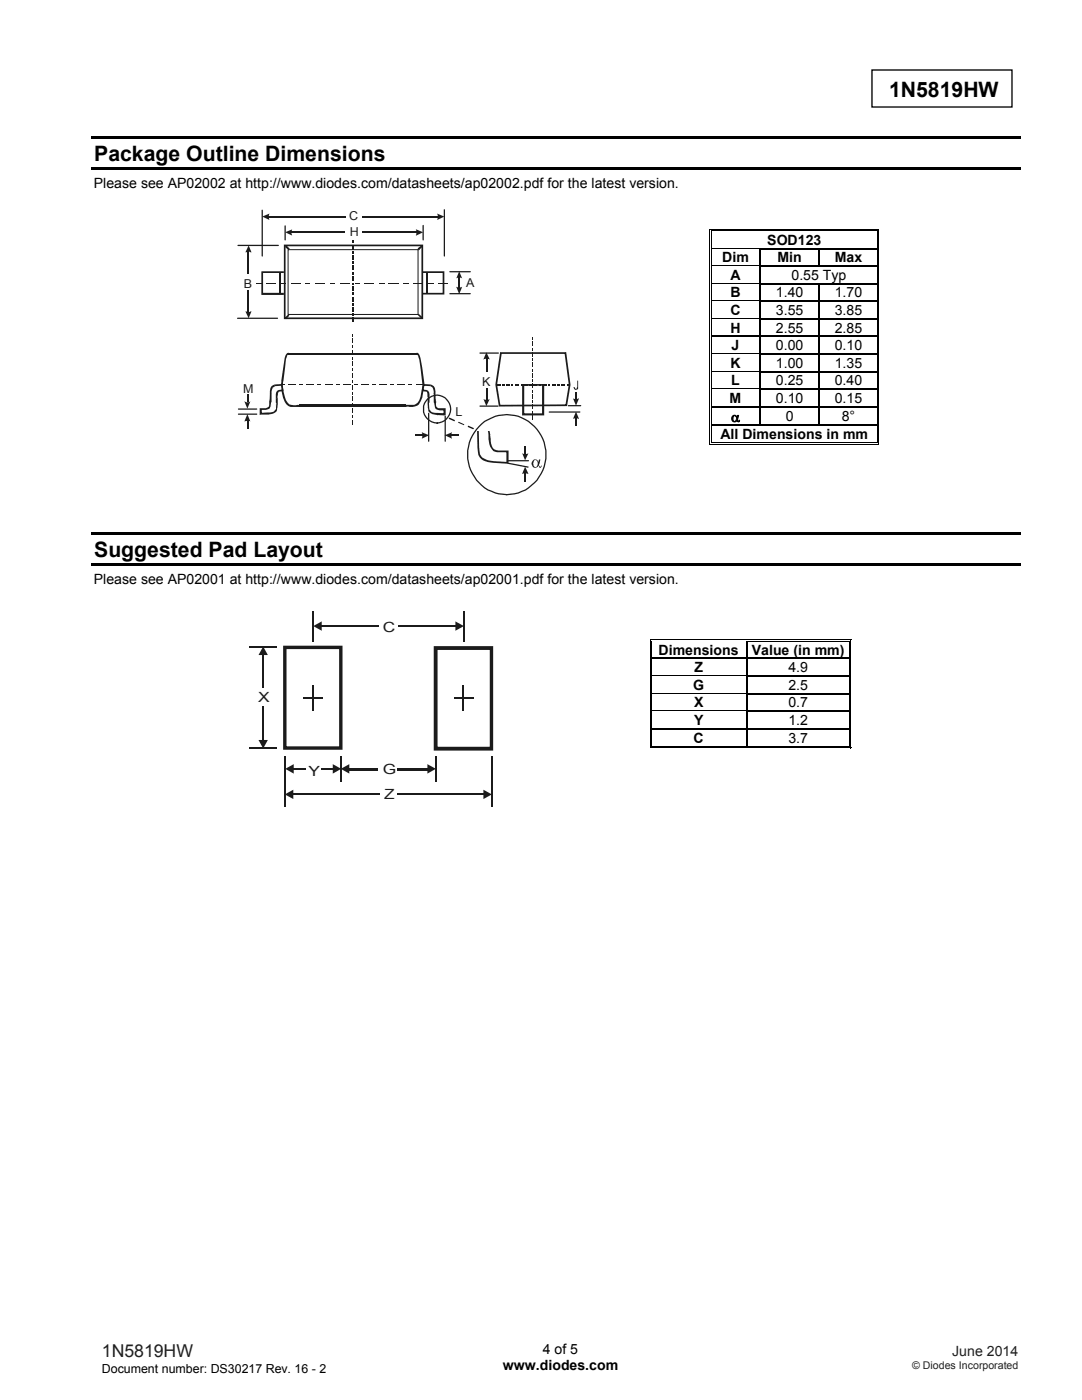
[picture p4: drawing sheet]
<svg xmlns="http://www.w3.org/2000/svg" width="216mm" height="279mm" viewBox="0 0 216 279" stroke-linecap="round" stroke-linejoin="round" font-family="sans-serif">
<path d="M174 14h27.9v7.4h-27.9z" fill="none" stroke="#000" stroke-width=".26"/>
<path d="M18.3 27.2h185.4v.5h-185.4zM18.3 33.3h185.4v.5h-185.4zM18.3 106.3h185.4v.5h-185.4zM18.3 112.4h185.4v.5h-185.4z" fill="#000"/>
<g fill="#fff">
<path d="M142.1 46.2h32.8v3.3h-32.8z"/>
<path d="M142.2 46.2h32.6v3.3h-32.6z"/>
</g>
<path d="M141.6 45.7h.2v.5h-.2zM141.6 45.7h.5v.1h-.5zM141.9 46h.2v.2h-.2z" fill="#000"/>
<path d="M142.1 45.8h32.8M142.1 46.1h32.8" fill="none" stroke="#000" stroke-width=".2"/>
<path d="M142.1 46.2h32.8z" fill="#fff"/>
<path d="M174.9 45.7h.5v.1h-.5zM174.9 46h.2v.2h-.2zM175.3 45.7h.1v.5h-.1z" fill="#000"/>
<path d="M141.7 46.2v3.3M142 46.2v3.3M175 46.2v3.3M175.3 46.2v3.3" fill="none" stroke="#000" stroke-width=".2"/>
<g fill="#fff">
<path d="M142.1 49.7h9.5v3.3h-9.5z"/>
<path d="M142.2 49.7h9.2v3.3h-9.2z"/>
</g>
<path d="M141.6 49.5h.2v.2h-.2zM141.9 49.5h.2v.2h-.2z" fill="#000"/>
<path d="M142.1 49.6h9.5" fill="none" stroke="#000" stroke-width=".25"/>
<path d="M142.1 49.7h9.5z" fill="#fff"/>
<path d="M151.6 49.5h.2v.2h-.2zM163.3 49.5h.3v.2h-.3zM174.9 49.5h.2v.2h-.2zM175.3 49.5h.1v.2h-.1z" fill="#000"/>
<path d="M151.7 49.7v3.3M151.8 49.6h11.5M163.4 49.7v3.3M163.6 49.6h11.3" fill="none" stroke="#000" stroke-width=".25"/>
<path d="M141.7 49.7v3.3M142 49.7v3.3M175 49.7v3.3M175.3 49.7v3.3" fill="none" stroke="#000" stroke-width=".2"/>
<g fill="#fff">
<path d="M142.1 53.2h9.5v3.3h-9.5z"/>
<path d="M142.2 53.2h9.2v3.3h-9.2z"/>
</g>
<path d="M141.6 53h.2v.2h-.2zM141.9 53h.2v.2h-.2z" fill="#000"/>
<path d="M142.1 53.1h9.5" fill="none" stroke="#000" stroke-width=".25"/>
<path d="M142.1 53.2h9.5z" fill="#fff"/>
<path d="M151.6 53h.2v.2h-.2zM174.9 53h.2v.2h-.2zM175.3 53h.1v.2h-.1z" fill="#000"/>
<path d="M151.7 53.2v3.3M151.8 53.1h23.1" fill="none" stroke="#000" stroke-width=".25"/>
<path d="M141.7 53.2v3.3M142 53.2v3.3M175 53.2v3.3M175.3 53.2v3.3" fill="none" stroke="#000" stroke-width=".2"/>
<g fill="#fff">
<path d="M142.1 56.7h9.5v3.3h-9.5z"/>
<path d="M142.2 56.7h9.2v3.3h-9.2z"/>
</g>
<path d="M141.6 56.5h.2v.2h-.2zM141.9 56.5h.2v.2h-.2z" fill="#000"/>
<path d="M142.1 56.6h9.5" fill="none" stroke="#000" stroke-width=".25"/>
<path d="M142.1 56.7h9.5z" fill="#fff"/>
<path d="M151.6 56.5h.2v.2h-.2zM163.3 56.5h.3v.2h-.3zM174.9 56.5h.2v.2h-.2zM175.3 56.5h.1v.2h-.1z" fill="#000"/>
<path d="M151.7 56.7v3.3M151.8 56.6h11.5M163.4 56.7v3.3M163.6 56.6h11.3" fill="none" stroke="#000" stroke-width=".25"/>
<path d="M141.7 56.7v3.3M142 56.7v3.3M175 56.7v3.3M175.3 56.7v3.3" fill="none" stroke="#000" stroke-width=".2"/>
<g fill="#fff">
<path d="M142.1 60.3h9.5v3.2h-9.5z"/>
<path d="M142.2 60.3h9.2v3.2h-9.2z"/>
</g>
<path d="M141.6 60h.2v.3h-.2zM141.9 60h.2v.3h-.2z" fill="#000"/>
<path d="M142.1 60.1h9.5" fill="none" stroke="#000" stroke-width=".25"/>
<path d="M142.1 60.2l9.5 .1z" fill="#fff"/>
<path d="M151.6 60h.2v.3h-.2zM163.3 60h.3v.3h-.3zM174.9 60h.2v.3h-.2zM175.3 60h.1v.3h-.1z" fill="#000"/>
<path d="M151.7 60.3v3.2M151.8 60.1h11.5M163.4 60.3v3.2M163.6 60.1h11.3" fill="none" stroke="#000" stroke-width=".25"/>
<path d="M141.7 60.3v3.2M142 60.3v3.2M175 60.3v3.2M175.3 60.3v3.2" fill="none" stroke="#000" stroke-width=".2"/>
<g fill="#fff">
<path d="M142.1 63.8h9.5v3.2h-9.5z"/>
<path d="M142.2 63.8h9.2v3.2h-9.2z"/>
</g>
<path d="M141.6 63.5h.2v.3h-.2zM141.9 63.5h.2v.3h-.2z" fill="#000"/>
<path d="M142.1 63.6h9.5" fill="none" stroke="#000" stroke-width=".25"/>
<path d="M142.1 63.8h9.5z" fill="#fff"/>
<path d="M151.6 63.5h.2v.3h-.2zM163.3 63.5h.3v.3h-.3zM174.9 63.5h.2v.3h-.2zM175.3 63.5h.1v.3h-.1z" fill="#000"/>
<path d="M151.7 63.8v3.2M151.8 63.6h11.5M163.4 63.8v3.2M163.6 63.6h11.3" fill="none" stroke="#000" stroke-width=".25"/>
<path d="M141.7 63.8v3.2M142 63.8v3.2M175 63.8v3.2M175.3 63.8v3.2" fill="none" stroke="#000" stroke-width=".2"/>
<g fill="#fff">
<path d="M142.1 67.3h9.5v3.2h-9.5z"/>
<path d="M142.2 67.3h9.2v3.2h-9.2z"/>
</g>
<path d="M141.6 67h.2v.3h-.2zM141.9 67h.2v.3h-.2z" fill="#000"/>
<path d="M142.1 67.1h9.5" fill="none" stroke="#000" stroke-width=".25"/>
<path d="M142.1 67.3h9.5z" fill="#fff"/>
<path d="M151.6 67h.2v.3h-.2zM163.3 67h.3v.3h-.3zM174.9 67h.2v.3h-.2zM175.3 67h.1v.3h-.1z" fill="#000"/>
<path d="M151.7 67.3v3.2M151.8 67.1h11.5M163.4 67.3v3.2M163.6 67.1h11.3" fill="none" stroke="#000" stroke-width=".25"/>
<path d="M141.7 67.3v3.2M142 67.3v3.2M175 67.3v3.2M175.3 67.3v3.2" fill="none" stroke="#000" stroke-width=".2"/>
<g fill="#fff">
<path d="M142.1 70.8h9.5v3.2h-9.5z"/>
<path d="M142.2 70.8h9.2v3.2h-9.2z"/>
</g>
<path d="M141.6 70.5h.2v.3h-.2zM141.9 70.5h.2v.3h-.2z" fill="#000"/>
<path d="M142.1 70.7h9.5" fill="none" stroke="#000" stroke-width=".25"/>
<path d="M142.1 70.8h9.5z" fill="#fff"/>
<path d="M151.6 70.5h.2v.3h-.2zM163.3 70.5h.3v.3h-.3zM174.9 70.5h.2v.3h-.2zM175.3 70.5h.1v.3h-.1z" fill="#000"/>
<path d="M151.7 70.8v3.2M151.8 70.7h11.5M163.4 70.8v3.2M163.6 70.7h11.3" fill="none" stroke="#000" stroke-width=".25"/>
<path d="M141.7 70.8v3.2M142 70.8v3.2M175 70.8v3.2M175.3 70.8v3.2" fill="none" stroke="#000" stroke-width=".2"/>
<g fill="#fff">
<path d="M142.1 74.3h9.5v3.2h-9.5z"/>
<path d="M142.2 74.3h9.2v3.2h-9.2z"/>
</g>
<path d="M141.6 74h.2v.3h-.2zM141.9 74h.2v.3h-.2z" fill="#000"/>
<path d="M142.1 74.1h9.5" fill="none" stroke="#000" stroke-width=".25"/>
<path d="M142.1 74.3h9.5z" fill="#fff"/>
<path d="M151.6 74h.2v.3h-.2zM163.3 74h.3v.3h-.3zM174.9 74h.2v.3h-.2zM175.3 74h.1v.3h-.1z" fill="#000"/>
<path d="M151.7 74.3v3.2M151.8 74.1h11.5M163.4 74.3v3.2M163.6 74.1h11.3" fill="none" stroke="#000" stroke-width=".25"/>
<path d="M141.7 74.3v3.2M142 74.3v3.2M175 74.3v3.2M175.3 74.3v3.2" fill="none" stroke="#000" stroke-width=".2"/>
<g fill="#fff">
<path d="M142.1 77.8h9.5v3.2h-9.5z"/>
<path d="M142.2 77.8h9.2v3.2h-9.2z"/>
</g>
<path d="M141.6 77.5h.2v.3h-.2zM141.9 77.5h.2v.3h-.2z" fill="#000"/>
<path d="M142.1 77.7h9.5" fill="none" stroke="#000" stroke-width=".25"/>
<path d="M142.1 77.8h9.5z" fill="#fff"/>
<g fill="#000">
<path d="M151.6 77.5h.2v.3h-.2zM163.3 77.5h.3v.3h-.3zM174.9 77.5h.2v.3h-.2zM175.3 77.5h.1v.3h-.1zM141.6 81h.2v.3h-.2zM141.6 84.8h.2v.2h-.2zM141.6 88.6h.5v.2h-.5zM141.9 81h.2v.3h-.2zM141.9 84.8h.2v.2h-.2zM141.9 88.3h.2v.2h-.2zM151.6 81h.2v.3h-.2zM163.3 81h.3v.3h-.3z"/>
<path d="M174.9 81h.2v.3h-.2zM174.9 84.8h.2v.2h-.2zM174.9 88.6h.5v.2h-.5zM174.9 88.3h.2v.2h-.2zM175.3 81h.1v.3h-.1zM175.3 84.8h.1v.2h-.1zM175.3 88.3h.1v.5h-.1z"/>
</g>
<path d="M151.7 77.8v3.2M151.8 77.7h11.5M163.4 77.8v3.2M163.6 77.7h11.3M142.1 81.2h9.5M142.1 84.9h32.8M151.7 81.3v3.5M151.8 81.2h11.5M163.4 81.3v3.5M163.6 81.2h11.3" fill="none" stroke="#000" stroke-width=".25"/>
<g fill="none" stroke="#000" stroke-width=".2">
<path d="M141.7 77.8v3.2M142 77.8v3.2M175 77.8v3.2M175.3 77.8v3.2M141.7 81.3v3.5M141.7 85v3.8M142 81.3v3.5M142 85v3.3M142.1 88.7h32.8M142.1 88.4h32.8M175 81.3v3.5M175 85v3.3"/>
<path d="M175.3 81.3v3.5M175.3 85v3.3"/>
</g>
<g fill="#fff">
<path d="M130.2 128h18.6v3.3h-18.6z"/>
<path d="M130.6 128h17.7v3.3h-17.7z"/>
</g>
<path d="M129.7 127.5h.1v.5h-.1zM129.7 127.5h.5v.2h-.5zM130 127.8h.2v.2h-.2z" fill="#000"/>
<path d="M130.2 127.6h18.6M130.2 127.9h18.6" fill="none" stroke="#000" stroke-width=".2"/>
<path d="M130.2 128h18.6z" fill="#fff"/>
<path d="M148.8 128h.3zM148.8 127.5h.6v.2h-.6zM148.8 127.8h.6v.2h-.6zM169.4 127.5h.5v.2h-.5zM169.4 127.8h.1v.2h-.1zM169.7 127.5h.2v.5h-.2z" fill="#000"/>
<path d="M129.8 128v3.3M130.1 128v3.3M149.4 127.6h20M149.4 127.9h20M169.4 128v3.3M169.8 128v3.3" fill="none" stroke="#000" stroke-width=".2"/>
<path d="M149 128v3.3" fill="none" stroke="#000" stroke-width=".25"/>
<g fill="#fff">
<path d="M130.2 131.6h18.6v3.2h-18.6z"/>
<path d="M130.6 131.6h17.7v3.2h-17.7z"/>
</g>
<path d="M129.7 131.3h.1v.3h-.1zM130 131.3h.2v.3h-.2z" fill="#000"/>
<path d="M130.2 131.4h18.6" fill="none" stroke="#000" stroke-width=".25"/>
<path d="M130.2 131.5l18.6 .1z" fill="#fff"/>
<path d="M148.8 131.3h.3v.3h-.3zM169.4 131.3h.1v.3h-.1zM169.7 131.3h.2v.3h-.2z" fill="#000"/>
<path d="M149 131.6v3.2M149.1 131.4h20.3" fill="none" stroke="#000" stroke-width=".25"/>
<path d="M129.8 131.6v3.2M130.1 131.6v3.2M169.4 131.6v3.2M169.8 131.6v3.2" fill="none" stroke="#000" stroke-width=".2"/>
<g fill="#fff">
<path d="M130.2 135h18.6v3.3h-18.6z"/>
<path d="M130.6 135h17.7v3.3h-17.7z"/>
</g>
<path d="M129.7 134.8h.1v.3h-.1zM130 134.8h.2v.3h-.2z" fill="#000"/>
<path d="M130.2 134.9h18.6" fill="none" stroke="#000" stroke-width=".25"/>
<path d="M130.2 135l18.6 .1z" fill="#fff"/>
<path d="M148.8 134.8h.3v.3h-.3zM169.4 134.8h.1v.3h-.1zM169.7 134.8h.2v.3h-.2z" fill="#000"/>
<path d="M149 135.1v3.2M149.1 134.9h20.3" fill="none" stroke="#000" stroke-width=".25"/>
<path d="M129.8 135.1v3.2M130.1 135.1v3.2M169.4 135.1v3.2M169.8 135.1v3.2" fill="none" stroke="#000" stroke-width=".2"/>
<g fill="#fff">
<path d="M130.2 138.6h18.6v3.2h-18.6z"/>
<path d="M130.6 138.6h17.7v3.2h-17.7z"/>
</g>
<path d="M129.7 138.3h.1v.3h-.1zM130 138.3h.2v.3h-.2z" fill="#000"/>
<path d="M130.2 138.4h18.6" fill="none" stroke="#000" stroke-width=".25"/>
<path d="M130.2 138.6h18.6z" fill="#fff"/>
<path d="M148.8 138.3h.3v.3h-.3zM169.4 138.3h.1v.3h-.1zM169.7 138.3h.2v.3h-.2z" fill="#000"/>
<path d="M149 138.6v3.2M149.1 138.4h20.3" fill="none" stroke="#000" stroke-width=".25"/>
<path d="M129.8 138.6v3.2M130.1 138.6v3.2M169.4 138.6v3.2M169.8 138.6v3.2" fill="none" stroke="#000" stroke-width=".2"/>
<g fill="#fff">
<path d="M130.2 142.1h18.6v3.2h-18.6z"/>
<path d="M130.6 142.1h17.7v3.2h-17.7z"/>
</g>
<path d="M129.7 141.8h.1v.3h-.1zM130 141.8h.2v.3h-.2z" fill="#000"/>
<path d="M130.2 141.9h18.6" fill="none" stroke="#000" stroke-width=".25"/>
<path d="M130.2 142.1h18.6z" fill="#fff"/>
<g fill="#000">
<path d="M129.7 145.3h.1v.3h-.1zM129.7 149.2h.5v.2h-.5zM130 145.3h.2v.3h-.2zM130 148.8h.2v.2h-.2zM148.8 141.8h.3v.3h-.3zM148.8 145.3h.3v.3h-.3zM148.8 148.8h.6v.2h-.6zM169.4 141.8h.1v.3h-.1zM169.4 145.3h.1v.3h-.1zM169.4 149.2h.5v.2h-.5zM169.4 148.8h.1v.2h-.1zM169.7 141.8h.2v.3h-.2z"/>
<path d="M169.7 145.3h.2v.3h-.2zM169.7 148.8h.2v.6h-.2z"/>
</g>
<path d="M130.2 145.4h18.6M149 142.1v3.2M149 145.6v3.2M149.1 141.9h20.3M149.1 145.4h20.3" fill="none" stroke="#000" stroke-width=".25"/>
<path d="M129.8 142.1v3.2M129.8 145.6v3.8M130.1 142.1v3.2M130.1 145.6v3.2M130.2 149.3h39.2M130.2 148.9h18.6M149.4 148.9h20M169.4 142.1v3.2M169.4 145.6v3.2M169.8 142.1v3.2M169.8 145.6v3.2" fill="none" stroke="#000" stroke-width=".2"/>
<g fill="#1f1a17">
<path d="M56.8 128.9h11.2v.6h-11.2zM68 128.9h.3v.3h-.3zM67.7 129.2h.6v20.1h-.6zM68 149.3h.3v.3h-.3zM56.8 148.9h11.2v.7h-11.2zM56.5 149.3h.3v.3h-.3zM56.5 129.2h.7v20.1h-.7zM56.5 128.9h.3v.3h-.3z"/>
<path d="M86.9 128.9h11.2v.8h-11.2zM98.1 128.9h.3v.4h-.3zM97.7 129.3h.7v20.1h-.7zM98.1 149.4h.3v.4h-.3zM86.9 149h11.2v.8h-11.2zM86.6 149.4h.3v.4h-.3zM86.6 129.3h.7v20.1h-.7zM86.6 128.9h.3v.4h-.3z"/>
</g>
<path d="M62.4 122v6.1M92.6 122v6.1" fill="none" stroke="#1f1a17" stroke-width=".34"/>
<path d="M62.5 124.9l1.7-.9v1.9l-1.7-1 1.7-.9z" fill-rule="evenodd" fill="#1f1a17"/>
<path d="M64 124.9h27" fill="none" stroke="#1f1a17" stroke-width=".34"/>
<path d="M90.9 124l1.7 .9-1.7 1v-1.9l1.7 .9z" fill-rule="evenodd" fill="#1f1a17"/>
<path d="M49.6 129.2h5.5M49.6 149.3h5.5" fill="none" stroke="#1f1a17" stroke-width=".34"/>
<path d="M52.5 129l.9 1.7h-1.8l.9-1.7 .9 1.7z" fill-rule="evenodd" fill="#1f1a17"/>
<path d="M52.5 130.6v17.2" fill="none" stroke="#1f1a17" stroke-width=".34"/>
<path d="M51.6 147.7h1.8l-.9 1.7 .9-1.7-.9 1.7z" fill-rule="evenodd" fill="#1f1a17"/>
<path d="M56.8 151v10M68 151v5M87 151v5M98.1 151v10" fill="none" stroke="#1f1a17" stroke-width=".34"/>
<path d="M56.8 158.5l1.7-.9v1.9l-1.7-1 1.7-.9z" fill-rule="evenodd" fill="#1f1a17"/>
<path d="M58.4 158.5h38.2" fill="none" stroke="#1f1a17" stroke-width=".34"/>
<g fill="#1f1a17">
<path d="M96.5 157.6l1.6 .9-1.6 1v-1.9l1.6 .9z" fill-rule="evenodd"/>
<path d="M68 153.4l1.7-.9v1.9l-1.7-1 1.7-.9z" fill-rule="evenodd"/>
</g>
<path d="M69.5 153.5h15.9" fill="none" stroke="#1f1a17" stroke-width=".42"/>
<g fill="#1f1a17">
<path d="M85.3 152.5l1.7 .9-1.7 1v-1.9l1.7 .9z" fill-rule="evenodd"/>
<path d="M56.9 153.4l1.7-.9v1.9l-1.7-1 1.7-.9z" fill-rule="evenodd"/>
</g>
<path d="M58.4 153.4h8.1" fill="none" stroke="#1f1a17" stroke-width=".34"/>
<path d="M66.4 152.5l1.7 .9-1.7 1v-1.9l1.7 .9z" fill-rule="evenodd" fill="#1f1a17"/>
<g fill="#fff">
<path d="M75.8 156h3.4v5.1h-3.4z"/>
<path d="M49.7 137.4h5.6v3.6h-5.6z"/>
<path d="M75.7 121.8h3.7v6.2h-3.7z"/>
<path d="M75.5 151h3.7v5h-3.7z"/>
<path d="M61.1 151h2.8v5h-2.8z"/>
</g>
<path d="M60.5 139.3h3.9M62.4 136.7v5.1M90.6 139.4h3.8M92.5 136.8v5.1" fill="none" stroke="#1f1a17" stroke-width=".34"/>
<path d="M99.9 70.5h12.9l.9 6.2-.7 4.2-13.3 .1-.7-4.3z" fill-rule="evenodd" fill="#fff"/>
<path d="M99.7 80.8l13.3-.1v.3l-13.3 .1zM99.5 81h.2v.1h-.2zM98.8 76.8l.4-.1 .7 4.3h-.4zM98.8 76.7h.2zM99.8 70.4l.3 .1-.9 6.3-.4-.1zM99.8 70.3h.1v.2zM99.9 70.3h12.9v.3h-12.9zM112.8 70.3l.2 .1-.2 .1zM112.6 70.5l.4-.1 .8 6.3-.3 .1zM113.7 76.7l.1 .1zM113.5 76.7l.3 .1-.6 4.2-.4-.1zM113 80.9l.2 .1h-.2z" fill="#1f1a17"/>
<path d="M95.8 70.5h3.6M47.6 81.6h3.6M47.6 82.7h3.6M85.5 82.5v5.6M88.8 83.1v5M95.8 81h3.6M101.4 91.9h4.1M101.4 92.5l4 .7M109.6 82.2h6.1M113.4 81h2.5" fill="none" stroke="#1f1a17" stroke-width=".25"/>
<path d="M59.8 81h21.2" fill="none" stroke="#1f1a17" stroke-width=".42"/>
<path d="M97 70.3l.7 1.4-.4-.1-.8 .1z" fill-rule="evenodd" fill="#1f1a17"/>
<path d="M97.1 71.6v8.3" fill="none" stroke="#1f1a17" stroke-width=".25"/>
<g fill="#1f1a17">
<path d="M96.5 79.6l.2 .2h.8l.2-.2-.7 1.4z" fill-rule="evenodd"/>
<path d="M48.8 80.1l.3 .2 .9-.2-.6 1.5z" fill-rule="evenodd"/>
<path d="M84.2 86.3l1.4 .6-1.4 .6z" fill-rule="evenodd"/>
<path d="M49.4 82.7l.6 1.4h-1.2z" fill-rule="evenodd"/>
<path d="M88.8 86.9l1.4-.6a1.23 1.23 0 0 0 0 1.2z" fill-rule="evenodd"/>
<path d="M114.3 79.5h1.2l-.6 1.5z" fill-rule="evenodd"/>
<path d="M114.9 82.1l.6 1.5h-1.2z" fill-rule="evenodd"/>
</g>
<g fill="#1f1a17">
<path d="M49.3 78.8h.2v1.5h-.2z"/>
<path d="M82.9 86.8h1.4v.2h-1.4z"/>
<path d="M49.3 83.9h.2v1.7h-.2z"/>
<path d="M90 86.8h1.5v.2h-1.5z"/>
<path d="M114.8 78.3h.2v1.4h-.2z"/>
<path d="M114.8 83.4h.2v1.5h-.2z"/>
</g>
<path d="M95.3 74.4h3.1v3h-3.1z" fill="#fff"/>
<g fill="#1f1a17">
<path d="M106.6 91.7l.5 .1 .3 .4 .2-.5h.2l-.2 1.3 .3 .1 .2-.2v.2l-.3 .3-.2-.1-.1-.4a.75 .75 0 0 1-.9 .4 .75 .75 0 0 1-.6-.8l.1-.3zM106.6 91.9l-.2 .6 .1 .5 .2 .2h.3a.83 .83 0 0 0-.2-1.4z" fill-rule="evenodd"/>
<path d="M115.2 76h.2v1.6l-.5 .2-.3-.1-.2-.5h.3l.1 .4 .3-.1z" fill-rule="evenodd"/>
</g>
<g fill="#1f1a17">
<path d="M83.2 70.4a1.12 1.12 0 0 1 .7 1.2l.8 5h-.4l-.4-3a5.2 5.2 0 0 0-.7-2.8l-.1-.1zM84.3 76.6h.4l-.4 .1z"/>
<path d="M57.2 70.6l.4-.2 .1 .3-.4 .2-.2 .7-.5 4.4h-.5l.7-4.6zM56.1 76h.5l-.1 .7h-.5z"/>
<path d="M80.9 80.8h.8v.4h-.7zM84.3 76.7h.4l-.3 1.6a3.7 3.7 0 0 1-1.2 2.7l-1.5 .2v-.4a1.79 1.79 0 0 0 2.2-1.7z"/>
<path d="M59 80.9h.9v.3h-.9zM56 76.7l.4-.1a6.2 6.2 0 0 0 1.3 4.1l1.3 .2v.3a2.05 2.05 0 0 1-2.5-1.8z"/>
</g>
<path d="M57.4 70.5h25.9" fill="none" stroke="#1f1a17" stroke-width=".34"/>
<path d="M85.5 79.6h1a1.19 1.19 0 0 1 .3 1.2 .93 .93 0 0 0 .7 .8h1.3v1.1l-1.6-.1a1.52 1.52 0 0 1-1.6-.8z" fill-rule="evenodd" fill="#fff"/>
<path d="M86.1 79.4l.6 .1 .3 .7h-.4l-.2-.4h-.3zM85.5 79.4h.6v.4h-.6zM85.3 79.4h.2v.2zM85.4 79.6h.3l.1 1.8h-.4zM85.6 81.4h.2zM85.4 81.4h.4v.4l.2 .3-.3 .2-.2-.2zM85.7 82.3l.3-.2 .4 .2 .8 .1v.4l-.9-.1zM87.2 82.6v.2zM87.2 82.4l1.6 .1-.1 .4-1.5-.1zM88.8 82.7h.1v.2h-.2zM88.5 81.6h.4v1.1h-.4zM88.8 81.5h.1v.1h-.1zM87.7 81.5h1.1v.4h-1.1zM86.8 81.3l.3-.2 .2 .3 .4 .1v.4a.95 .95 0 0 1-.9-.6zM86.6 80.3h.4l.1 .8-.3 .2zM86.8 80.3h.2zM86.6 80.2l.4 .1-.4 .1zM86.8 80.2h.2z" fill="#1f1a17"/>
<path d="M95.4 85.5l1.9 .1a2.94 2.94 0 0 1 .3 1.9l.2 1.1a1.63 1.63 0 0 0 1.6 1.5h1.8v2.3a7.8 7.8 0 0 1-5.3-1.1 2.6 2.6 0 0 1-.5-1.9z" fill-rule="evenodd" fill="#fff"/>
<path d="M96.5 85.4l.5-.1a.75 .75 0 0 1 .7 .9l.1 .5-.3 .1-.3-1-.7-.1zM95.4 85.4h1.1v.3h-1.1zM95.2 85.3l.2 .2h-.2zM95.2 85.5h.3l.1 3.9h-.3zM95.4 89.4h.2zM95.3 89.4h.3l.2 1.3-.4 .1zM95.4 90.8l.4-.1a3.2 3.2 0 0 0 2.7 1.3v.4l-1.2-.2a2.35 2.35 0 0 1-1.9-1.4zM98.5 92.2v.2zM98.5 92l2.8 .2-.1 .3-2.7-.1zM101.2 92.4h.3v.1h-.3zM101 90.1h.5v2.3h-.5zM101.2 89.9h.3v.2h-.3zM99.4 89.9h1.8v.4h-1.8zM97.8 89.2l.4-.1a1.25 1.25 0 0 0 1.2 .8v.4h-.2a1.58 1.58 0 0 1-1.4-1.1zM97.5 87h.3l.4 2.1-.4 .1zM97.6 87h.2zM97.5 86.8l.3-.1v.3h-.3zM97.6 86.7h.2z" fill="#1f1a17"/>
<path d="M52 81.6h1l.5-.1a1.2 1.2 0 0 0 .4-1.4l.3-.5h1l-.1 2.1a1.26 1.26 0 0 1-1.6 .8l-1.5 .1z" fill-rule="evenodd" fill="#fff"/>
<path d="M53.8 79.7l.5-.3h.3v.4h-.3l-.2 .4-.3-.1zM54.6 79.4h.6v.4h-.6zM55.2 79.4h.2v.2h-.2zM55 79.6h.4v1.7h-.5zM54.9 81.3h.2zM54.9 81.3h.5l-.2 .8-.2 .1-.2-.2 .1-.3zM53.5 82.3l.9-.1 .4-.2 .2 .2-.6 .4-.9 .1zM53.5 82.5v.2zM52 82.4l1.5-.1v.4h-1.4zM51.8 82.6l.3 .1-.3 .1zM51.8 81.6h.4v1h-.4zM51.8 81.5h.2v.1h-.2zM52 81.5h1v.3h-1zM53 81.5l.7-.4 .2 .2-.3 .3-.6 .2zM53.7 81.1l.1 .1zM53.8 80.3h.3l-.2 1-.2-.2zM53.8 80.3h.1zM53.8 80.1h.3v.2h-.3zM53.8 80.1h.1z" fill="#1f1a17"/>
<path d="M84.5 76.8l1.4 .1a1.17 1.17 0 0 1 .8 1.3v2.9h-.9l-.2-.1-.1-.4a4.6 4.6 0 0 0-.2-2.5l-1-.2z" fill-rule="evenodd" fill="#fff"/>
<path d="M85.4 80.6h.3l.2 .4h.3l.1 .3a.67 .67 0 0 1-.9-.7zM86.2 81h.6l-.1 .3h-.4zM86.7 81.1h.3v.2h-.3zM86.6 78.6h.3l.1 2.5h-.4zM86.6 78.6h.1zM86.6 78.5l.3 .1zM86.6 78.5h.1zM86 76.7a1.44 1.44 0 0 1 .9 1.8h-.3v-.3a1.1 1.1 0 0 0-.7-1.1zM85.9 76.7v.2zM84.5 76.6l1.4 .1v.4l-1.4-.1zM84.4 76.6l.1 .2h-.2zM84.3 76.8h.4l-.2 1.1h-.3zM84.2 77.9h.1v.2h-.1zM84.3 77.7l.8 .1v.4l-.8-.1zM85.1 77.8a1.07 1.07 0 0 1 .6 1.3h-.4zM85.3 79.1h.4v.4h-.3zM85.5 79.5h.2zM85.4 79.5h.3v1.1h-.3zM85.4 80.6h.1z" fill="#1f1a17"/>
<path d="M54.5 77.1l.4-.2 1.3-.1 .2 1.1-.8 .1a1.08 1.08 0 0 0-.4 1l-.1 2h-1.1v-2.8l.1-.5z" fill-rule="evenodd" fill="#fff"/>
<path d="M54.5 80.9h.4l.1-.4h.4l-.3 .7h-.7zM53.9 80.9h.6l-.1 .3h-.4zM53.8 81h.2v.2l-.2 .1zM53.8 78.6h.4v2.4h-.4zM54 78.6h.2zM53.8 78.5l.4 .1zM54.2 77.1l.6-.4 .1 .4-.5 .2-.2 1.2h-.4l.1-.9zM54.8 76.7l.1 .2zM54.9 76.7l1.3-.1v.4l-1.3 .1zM56.2 76.6l.2 .2h-.2zM56 76.9l.4-.1 .2 1.1h-.4zM56.4 77.9h.2v.2h-.2zM55.6 77.8l.8-.1v.4l-.8 .1zM55.3 78l.3-.2-.2 1.3h-.4l.1-.8zM55 79.1h.4v.4l-.4-.1zM55 79.4l.2 .1zM55 79.5h.4v1h-.4zM55.2 80.5h.2z" fill="#1f1a17"/>
<path d="M85.7 80.5h.9l.1 1.1-.9 .1z" fill-rule="evenodd" fill="#fff"/>
<path d="M85.7 80.5h.9l.1 1.1-.9 .1z" fill="none" stroke="#fff" stroke-width=".2"/>
<path d="M54.2 80.4l.8 .1-.1 1.1h-.9z" fill-rule="evenodd" fill="#fff"/>
<path d="M54.2 80.4l.8 .1-.1 1.1h-.9z" fill="none" stroke="#fff" stroke-width=".2"/>
<g fill="#1f1a17">
<path d="M70.3 66.7h.2v.4h-.2z"/>
<path d="M70.3 67.5h.2v.9h-.2z"/>
<path d="M70.3 68.9h.2v.5h-.2z"/>
<path d="M70.3 69.9h.2v.9h-.2z"/>
<path d="M70.3 71.2h.2v.5h-.2z"/>
<path d="M70.3 72.2h.2v.9h-.2z"/>
<path d="M70.3 73.6h.2v.4h-.2z"/>
<path d="M70.3 74.5h.2v1h-.2z"/>
<path d="M70.3 75.9h.2v.5h-.2z"/>
<path d="M70.3 76.8h.2v.9h-.2z"/>
<path d="M70.3 78.3h.2v.4h-.2z"/>
<path d="M70.3 79.1h.2v.9h-.2z"/>
<path d="M70.3 80.5h.2v.5h-.2z"/>
<path d="M70.3 81.5h.2v.9h-.2z"/>
<path d="M70.3 82.8h.2v.5h-.2z"/>
<path d="M70.3 83.8h.2v.9h-.2z"/>
<path d="M56.1 76.7h.7v.2h-.7z"/>
<path d="M57.6 76.7h1.4v.2h-1.4z"/>
<path d="M59.8 76.7h.7v.2h-.7z"/>
<path d="M61.2 76.7h1.5v.2h-1.5z"/>
<path d="M63.4 76.7h.7v.2h-.7z"/>
<path d="M64.9 76.7h1.4v.2h-1.4z"/>
<path d="M67 76.7h.8v.2h-.8z"/>
<path d="M68.4 76.7h1.6v.2h-1.6z"/>
<path d="M70.6 76.7h.8v.2h-.8z"/>
<path d="M72.1 76.7h1.4v.2h-1.4z"/>
<path d="M74.3 76.7h.7v.2h-.7z"/>
<path d="M75.7 76.7h1.5v.2h-1.5z"/>
<path d="M77.9 76.7h.7v.2h-.7z"/>
<path d="M79.4 76.7h1.4v.2h-1.4z"/>
<path d="M81.6 76.7h.6v.2h-.6z"/>
<path d="M83 76.7h1.4v.2h-1.4z"/>
</g>
<path d="M56.8 49h27.5v14.5h-27.5z" fill="#fff"/>
<path d="M84.1 49h.3v14.5h-.3zM84.3 63.5h.1v.2h-.1zM56.8 63.4h27.5v.3h-27.5zM56.6 63.5h.2v.2h-.2zM56.6 49h.4v14.5h-.4zM56.6 48.8h.2v.2h-.2zM56.8 48.8h27.5v.3h-27.5zM84.3 48.8h.1v.2h-.1z" fill="#1f1a17"/>
<path d="M57.5 49.8h25.9v13h-25.9z" fill="#fff"/>
<path d="M57.5 49.8h25.9v13h-25.9zM83.4 49.8h.1" fill="none" stroke="#1f1a17" stroke-width=".2"/>
<g fill="#1f1a17">
<path d="M56.8 63.4l.7-.6 .2 .2-.6 .7z"/>
<path d="M57.1 49l.7 .7-.2 .2-.7-.6z"/>
<path d="M83.3 49.6l.8-.6 .2 .2-.7 .7z"/>
<path d="M83.5 62.6l.8 .7-.3 .2-.7-.7z"/>
<path d="M52.3 54.1h4.3v.4h-4.3zM52.2 54.1h.1v.2h-.1zM52.2 54.3h.3v4.3h-.3zM52.2 58.6h.1v.3h-.1zM52.3 58.4h4.3v.5h-4.3z"/>
<path d="M84.3 54.1h4.2v.4h-4.2zM88.5 54.1h.2v.2h-.2zM88.3 54.3h.4v4.3h-.4zM88.5 58.6h.2v.2h-.2zM84.3 58.4h4.2v.4h-4.2z"/>
</g>
<path d="M55.9 54.3v4.3M85.3 54.3v4.3" fill="none" stroke="#1f1a17" stroke-width=".34"/>
<path d="M47.5 49h8M52.3 42v9.1M56.9 45.1v2.8M84.4 45v2.9M88.7 41.9v9.2M89.8 54.2h4M89.8 58.6h4M47.4 63.5h8" fill="none" stroke="#1f1a17" stroke-width=".25"/>
<path d="M83 45.8l1.4 .6-1.4 .6z" fill-rule="evenodd" fill="#1f1a17"/>
<path d="M58.1 46.4h25.1" fill="none" stroke="#1f1a17" stroke-width=".25"/>
<g fill="#1f1a17">
<path d="M56.9 46.4l1.4-.6-.1 .3v.6l.1 .3z" fill-rule="evenodd"/>
<path d="M87.2 42.6l1.5 .6-1.5 .7 .2-.4z" fill-rule="evenodd"/>
</g>
<path d="M53.6 43.3h33.8" fill="none" stroke="#1f1a17" stroke-width=".25"/>
<g fill="#1f1a17">
<path d="M52.3 43.2l1.5-.6-.2 .5 .2 .8z" fill-rule="evenodd"/>
<path d="M49.6 49l.6 1.4-.3-.2h-.6l-.4 .2z" fill-rule="evenodd"/>
</g>
<path d="M49.6 50.2v12.1" fill="none" stroke="#1f1a17" stroke-width=".25"/>
<g fill="#1f1a17">
<path d="M48.9 62.1l.4 .2h.6l.3-.2-.6 1.4z" fill-rule="evenodd"/>
<path d="M91.6 54.1l.6 1.5-.2-.2h-.7l-.3 .2z" fill-rule="evenodd"/>
</g>
<path d="M91.7 55.3v2.1" fill="none" stroke="#1f1a17" stroke-width=".25"/>
<path d="M91 57.3h1.2l-.6 1.4z" fill-rule="evenodd" fill="#1f1a17"/>
<g fill="#fff">
<path d="M69 41.4h3.1v3.3h-3.1z"/>
<path d="M68.9 44.7h3.3v2.8h-3.3z"/>
<path d="M48.3 54.8h2.4v3h-2.4z"/>
</g>
<g fill="#1f1a17">
<path d="M70.4 48h.2v.5h-.2z"/>
<path d="M70.4 48.9h.2v.8h-.2z"/>
<path d="M70.4 50.2h.2v.4h-.2z"/>
<path d="M70.4 51h.2v.9h-.2z"/>
<path d="M70.4 52.2h.2v.4h-.2z"/>
<path d="M70.4 53h.2v.9h-.2z"/>
<path d="M70.4 54.3h.2v.4h-.2z"/>
<path d="M70.4 55.2h.2v.8h-.2z"/>
<path d="M70.4 56.4h.2v.3h-.2z"/>
<path d="M70.4 57.2h.2v.8h-.2z"/>
<path d="M70.4 58.4h.2v.5h-.2z"/>
<path d="M70.4 59.3h.2v.8h-.2z"/>
<path d="M70.4 60.6h.2v.4h-.2z"/>
<path d="M70.4 61.3h.2v.9h-.2z"/>
<path d="M70.4 62.6h.2v.4h-.2z"/>
<path d="M70.4 63.4h.2v.9h-.2z"/>
<path d="M51.1 56.5h1.1v.2h-1.1z"/>
<path d="M53.1 56.5h1.9v.2h-1.9z"/>
<path d="M56 56.5h1.1v.2h-1.1z"/>
<path d="M58 56.5h1.9v.2h-1.9z"/>
<path d="M61 56.5h.9v.2h-.9z"/>
<path d="M62.9 56.5h2v.2h-2z"/>
<path d="M65.9 56.5h.9v.2h-.9z"/>
<path d="M67.8 56.5h2v.2h-2z"/>
<path d="M70.8 56.5h.9v.2h-.9z"/>
<path d="M72.7 56.5h2v.2h-2z"/>
<path d="M75.6 56.5h1v.2h-1z"/>
</g>
<path d="M77.6 56.6h2" fill="none" stroke="#1f1a17" stroke-width=".2"/>
<g fill="#1f1a17">
<path d="M80.5 56.5h1.1v.2h-1.1z"/>
<path d="M82.5 56.5h1.9v.2h-1.9z"/>
<path d="M85.4 56.5h1.1v.2h-1.1z"/>
<path d="M87.4 56.5h1.9v.2h-1.9z"/>
<path d="M113.1 76.6h.3v.3h-.3z"/>
<path d="M112 76.6h.7v.3h-.7z"/>
<path d="M111.2 76.6h.4v.3h-.4z"/>
<path d="M110.1 76.6h.8v.3h-.8z"/>
<path d="M109.4 76.6h.4v.3h-.4z"/>
<path d="M108.3 76.6h.7v.3h-.7z"/>
<path d="M107.6 76.6h.3v.3h-.3z"/>
<path d="M106.5 76.6h.7v.3h-.7z"/>
<path d="M105.7 76.6h.4v.3h-.4z"/>
<path d="M104.6 76.6h.8v.3h-.8z"/>
<path d="M103.9 76.6h.4v.3h-.4z"/>
<path d="M102.8 76.6h.7v.3h-.7z"/>
<path d="M102.1 76.6h.3v.3h-.3z"/>
<path d="M101 76.6h.7v.3h-.7z"/>
<path d="M100.2 76.6h.4v.3h-.4z"/>
<path d="M99.1 76.6h.8v.3h-.8z"/>
<path d="M106.2 67.3h.2v.5h-.2z"/>
<path d="M106.2 68.2h.2v.8h-.2z"/>
<path d="M106.2 69.4h.2v.5h-.2z"/>
<path d="M106.2 70.3h.2v.8h-.2z"/>
<path d="M106.2 71.6h.2v.4h-.2z"/>
<path d="M106.2 72.4h.2v.9h-.2z"/>
<path d="M106.2 73.7h.2v.4h-.2z"/>
<path d="M106.2 74.5h.2v.9h-.2z"/>
<path d="M106.2 75.7h.2v.4h-.2z"/>
<path d="M106.2 76.6h.2v.8h-.2z"/>
<path d="M106.2 77.8h.2v.5h-.2z"/>
<path d="M106.2 78.7h.2v.8h-.2z"/>
<path d="M106.2 79.9h.2v.5h-.2z"/>
<path d="M106.2 80.8h.2v.8h-.2z"/>
<path d="M106.2 82.1h.2v.4h-.2z"/>
<path d="M106.2 82.9h.2v.9h-.2z"/>
<path d="M104.2 76.8h.4v5.9h-.4zM104.2 76.6h.2v.2h-.2zM104.4 76.6h3.9v.4h-3.9zM108.3 76.6h.3v.2h-.3zM108.2 76.8h.4v5.9h-.4zM108.3 82.7h.3v.2h-.3zM104.4 82.5h3.9v.4h-3.9zM104.2 82.7h.2v.2h-.2z"/>
</g>
<path d="M94.8 84.2h3.5v1.8h-3.5z" fill="#fff"/>
<g fill="#1f1a17">
<path d="M104.2 90.4l.2 .2h.8l.3-.2-.7 1.5z" fill-rule="evenodd"/>
<path d="M104.8 93.1l.7 1.5h-1.3z" fill-rule="evenodd"/>
</g>
<g fill="#1f1a17">
<path d="M104.7 89h.2v1.7h-.2z"/>
<path d="M104.7 94.4h.2v1.7h-.2z"/>
</g>
<g fill="#131516">
<path d="M89.7 83.3l1.1 .5-.1 .3-1.2-.5z"/>
<path d="M91.5 84.2l1.1 .5v.2l-1.2-.6z"/>
<path d="M93.4 84.9l1.2 .5-.2 .3-1.1-.5z"/>
</g>
<g fill="none" stroke="#1f1a17" stroke-width=".25">
<path d="M95.6 85.1a7.8 7.8 0 0 1 10.3-.7 7.8 7.8 0 0 1 2.1 10.1 7.8 7.8 0 0 1-8.5 4.1 7.8 7.8 0 0 1-6.2-7.1 8 8 0 0 1 2.3-6.4z"/>
<circle cx="87.2" cy="81.7" r="2.75"/>
</g>
<g font-size="4.2">
<text x="177.4" y="19.3">1N5819HW</text>
<text x="18.8" y="32">Package Outline Dimensions</text>
<text x="18.8" y="111.1">Suggested Pad Layout</text>
</g>
<text font-size="3.5" fill="#231f20" x="20.3" y="270.9">1N5819HW</text>
<g font-size="2.8">
<text x="18.7" y="37.5">Please see AP02002 at http://www.diodes.com/datasheets/ap02002.pdf for the latest version.</text>
<text x="144.1" y="52.3">Dim</text>
<text x="153.1" y="48.8">SOD123</text>
<text x="155.1" y="52.3">Min</text>
<text x="166.6" y="52.3">Max</text>
<text x="145.8" y="55.8">A</text>
<text x="145.8" y="59.4">B</text>
<text x="154.8" y="59.4">1.40</text>
<text x="157.9" y="55.8">0.55 Typ</text>
<text x="166.6" y="59.4">1.70</text>
<text x="145.8" y="62.9">C</text>
<text x="154.8" y="62.9">3.55</text>
<text x="166.6" y="62.9">3.85</text>
<text x="145.8" y="66.4">H</text>
<text x="146" y="69.9">J</text>
<text x="154.8" y="66.4">2.55</text>
<text x="154.8" y="69.9">0.00</text>
<text x="166.6" y="66.4">2.85</text>
<text x="166.6" y="69.9">0.10</text>
<text x="145.8" y="73.4">K</text>
<text x="145.9" y="76.9">L</text>
<text x="154.8" y="76.9">0.25</text>
<text x="154.8" y="73.4">1.00</text>
<text x="166.6" y="76.9">0.40</text>
<text x="166.6" y="73.4">1.35</text>
<text x="145.6" y="80.4">M</text>
<text x="154.8" y="80.4">0.10</text>
<text x="166.6" y="80.4">0.15</text>
<text x="143.8" y="87.6">All Dimensions in mm</text>
<text x="145.9" y="84.2">α</text>
<text x="156.8" y="84">0</text>
<text x="168" y="84">8°</text>
<text x="18.7" y="116.6">Please see AP02001 at http://www.diodes.com/datasheets/ap02001.pdf for the latest version.</text>
<text x="131.4" y="130.6">Dimensions</text>
<text x="150" y="130.6">Value (in mm)</text>
<text x="138.3" y="137.6">G</text>
<text x="138.6" y="134.2">Z</text>
<text x="157.3" y="134.2">4.9</text>
<text x="157.3" y="137.6">2.5</text>
<text x="138.5" y="141.2">X</text>
<text x="157.3" y="141.2">0.7</text>
<text x="138.4" y="148.2">C</text>
<text x="138.5" y="144.7">Y</text>
<text x="157.3" y="144.7">1.2</text>
<text x="157.3" y="148.2">3.7</text>
<text x="100.3" y="273.5">www.diodes.com</text>
<text x="108.3" y="270.2">4 of 5</text>
</g>
<g font-size="2.8" fill="#1f1a17">
<text x="76.4" y="126">C</text>
<text x="51.5" y="140.1">X</text>
<text x="61.6" y="154.8">Y</text>
<text x="76.4" y="154.6">G</text>
<text x="76.6" y="159.5">Z</text>
</g>
<text font-size="2.8" fill="#231f20" x="190" y="270.6">June 2014</text>
<g font-size="2.5" fill="#1f1a17">
<text x="69.7" y="44">C</text>
<text x="69.8" y="47.1">H</text>
<text x="48.7" y="57.4">B</text>
<text x="93" y="57.3">A</text>
<text x="96.2" y="77">K</text>
<text x="48.5" y="78.3">M</text>
<text x="90.9" y="83.1">L</text>
</g>
<text font-size="2.5" x="20.3" y="274">Document number: DS30217 Rev. 16 - 2</text>
<text font-size="2.1" fill="#231f20" x="182" y="273.2">© Diodes Incorporated</text>
</svg>
